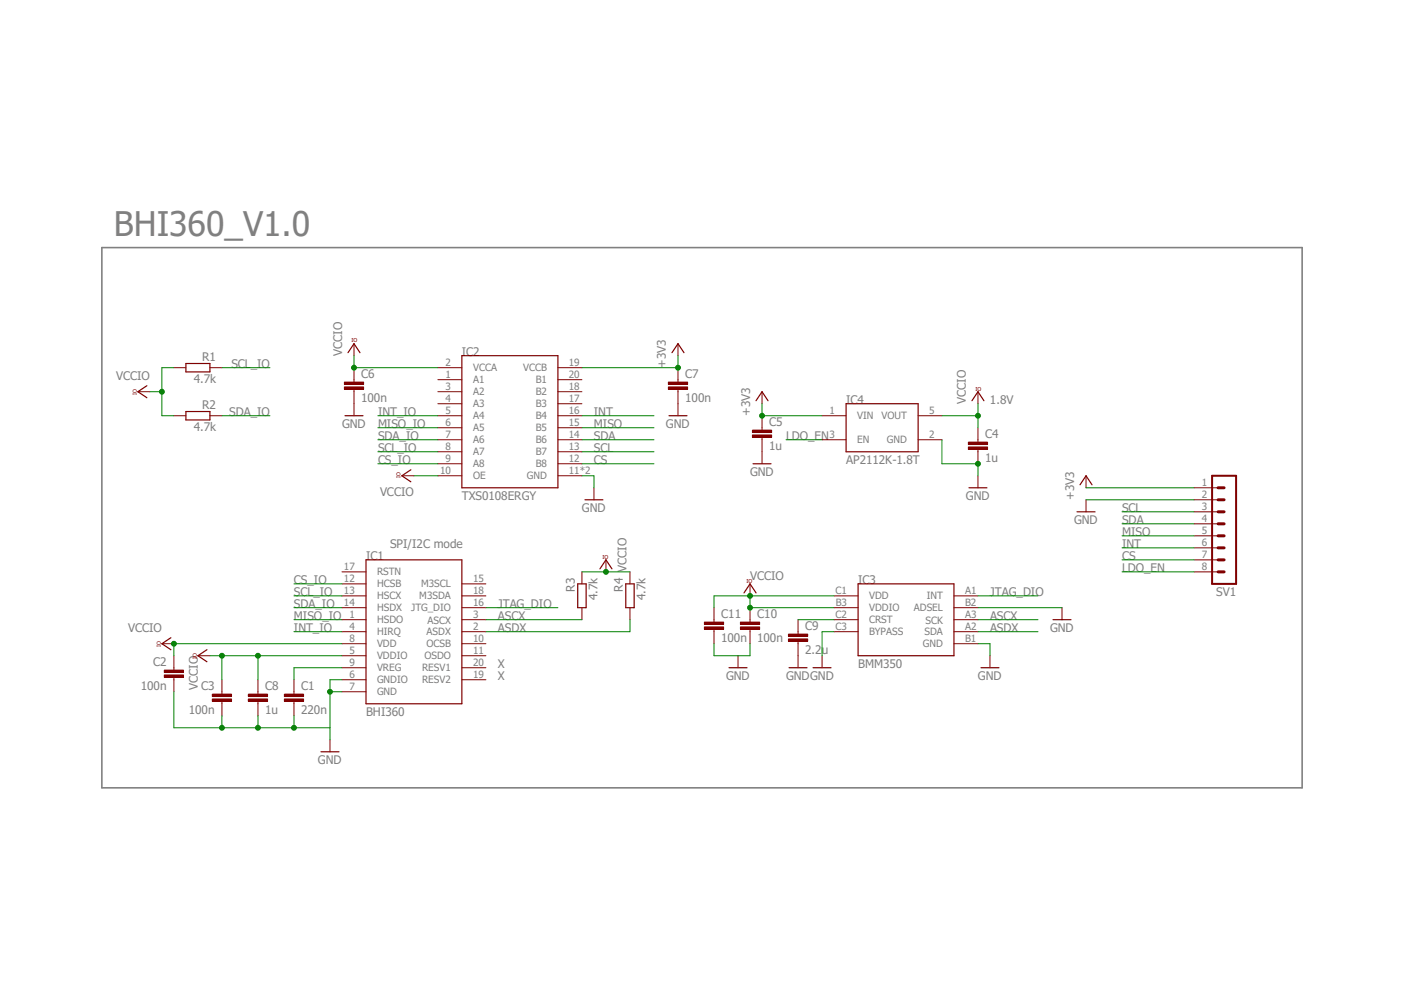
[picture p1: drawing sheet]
<svg xmlns="http://www.w3.org/2000/svg" width="297mm" height="210mm" viewBox="0 0 297 210" stroke-linecap="round" stroke-linejoin="round" font-family="sans-serif">
<path d="M21.5 52.4h254v114.2h-254z" fill="none" stroke="#808080" stroke-width=".34"/>
<path d="M256.4 100.6h5.1v22.9h-5.1z" fill="none" stroke="#800000" stroke-width=".42"/>
<path d="M257.7 108.2h1.3M257.7 105.7h1.3M257.7 103.2h1.3M257.7 113.3h1.3M257.7 110.8h1.3M257.7 118.4h1.3M257.7 115.9h1.3M257.7 120.9h1.3" fill="none" stroke="#800000" stroke-width=".64"/>
<path d="M229.7 105.7v2.5M252.6 103.2h5.1M252.6 105.7h5.1M252.6 108.2h5.1M252.6 110.8h5.1M252.6 113.3h5.1M252.6 115.9h5.1M252.6 118.4h5.1M252.6 120.9h5.1M62.2 146.3v.5M62.2 148.3v.5" fill="none" stroke="#800000" stroke-width=".21"/>
<path d="M227.8 108.2h3.8" fill="none" stroke="#800000" stroke-width=".25"/>
<path d="M60.2 147.8h4v.5h-4z" fill-rule="evenodd" fill="#800000"/>
<path d="M60.2 147.8h4v.5h-4z" fill="none" stroke="#800000" stroke-width=".21"/>
<path d="M60.2 146.8h4v.5h-4z" fill-rule="evenodd" fill="#800000"/>
<path d="M36.8 141.2v.5M36.8 143.3v.5M60.2 146.8h4v.5h-4zM62.2 143.8v2.5M62.2 148.8v2.6" fill="none" stroke="#800000" stroke-width=".21"/>
<path d="M34.8 142.7h4v.6h-4z" fill-rule="evenodd" fill="#800000"/>
<path d="M34.8 142.7h4v.6h-4z" fill="none" stroke="#800000" stroke-width=".21"/>
<path d="M34.8 141.7h4v.5h-4z" fill-rule="evenodd" fill="#800000"/>
<path d="M36.8 138.7v2.5M34.8 141.7h4v.5h-4zM36.8 143.8v2.5M46.9 146.3v.5M46.9 148.3v.5" fill="none" stroke="#800000" stroke-width=".21"/>
<path d="M44.9 147.8h4.1v.5h-4.1z" fill-rule="evenodd" fill="#800000"/>
<path d="M44.9 147.8h4.1v.5h-4.1z" fill="none" stroke="#800000" stroke-width=".21"/>
<path d="M44.9 146.8h4.1v.5h-4.1z" fill-rule="evenodd" fill="#800000"/>
<path d="M206.9 82.8v2.6M206.9 93v.5M206.9 95v.5M44.9 146.8h4.1v.5h-4.1zM46.9 143.8v2.5M46.9 148.8v2.6" fill="none" stroke="#800000" stroke-width=".21"/>
<path d="M205.6 84.8l1.3-2 1.3 2" fill="none" stroke="#800000" stroke-width=".25"/>
<path d="M204.9 94.5h4v.5h-4z" fill-rule="evenodd" fill="#800000"/>
<path d="M204.9 94.5h4v.5h-4z" fill="none" stroke="#800000" stroke-width=".21"/>
<path d="M204.9 93.5h4v.5h-4z" fill-rule="evenodd" fill="#800000"/>
<path d="M161.2 82.8v2.6M161.2 90.5v.5M161.2 92.5v.5M204.9 93.5h4v.5h-4zM206.9 90.5v2.5M206.9 95.5v2.6M206.9 100.6v2.6M229.7 100.6v2.6" fill="none" stroke="#800000" stroke-width=".21"/>
<path d="M159.9 84.8l1.3-2 1.3 2M205 103.2h3.8M228.5 102.5l1.2-1.9 1.3 1.9" fill="none" stroke="#800000" stroke-width=".25"/>
<path d="M159.2 92h4v.5h-4z" fill-rule="evenodd" fill="#800000"/>
<path d="M159.2 92h4v.5h-4z" fill="none" stroke="#800000" stroke-width=".21"/>
<path d="M159.2 91h4v.5h-4z" fill-rule="evenodd" fill="#800000"/>
<g fill="none" stroke="#800000" stroke-width=".21">
<path d="M74.9 72.7v2.5M92.6 77.8h5.1M118 77.8h5.1M143.4 72.7v2.5M74.9 80.3v.5M74.9 82.3v.5M92.6 80.3h5.1M92.6 82.8h5.1M92.6 85.4h5.1M92.6 87.9h5.1M92.6 90.5h5.1M92.6 93h5.1"/>
<path d="M92.6 95.5h5.1M92.6 98.1h5.1M118 80.3h5.1M118 82.8h5.1M118 85.4h5.1M118 87.9h5.1M118 90.5h5.1M118 93h5.1M118 95.5h5.1M118 98.1h5.1M159.2 91h4v.5h-4zM161.2 87.9v2.6"/>
<path d="M161.2 93v5.1M85 100.6h2.5M92.6 100.6h5.1M118 100.6h5.1M125.6 103.2v2.5M41.9 138.7h2.5"/>
</g>
<path d="M73.6 74.6l1.3-1.9 1.3 1.9M97.7 75.2h20.3v28h-20.3zM142.2 74.6l1.2-1.9 1.3 1.9M86.9 99.4l-1.9 1.2 1.9 1.3M159.3 98.1h3.8M123.7 105.7h3.9M43.8 137.4l-1.9 1.3 1.9 1.3" fill="none" stroke="#800000" stroke-width=".25"/>
<path d="M72.9 81.8h4v.5h-4z" fill-rule="evenodd" fill="#800000"/>
<path d="M72.9 81.8h4v.5h-4z" fill="none" stroke="#800000" stroke-width=".21"/>
<path d="M72.9 80.8h4v.5h-4z" fill-rule="evenodd" fill="#800000"/>
<path d="M74.9 77.8v2.5M72.9 80.8h4v.5h-4zM74.9 82.8v2.6M143.4 80.3v.5M143.4 82.3v.5" fill="none" stroke="#800000" stroke-width=".21"/>
<path d="M141.4 81.8h4.1v.5h-4.1z" fill-rule="evenodd" fill="#800000"/>
<path d="M141.4 81.8h4.1v.5h-4.1z" fill="none" stroke="#800000" stroke-width=".21"/>
<path d="M141.4 80.8h4.1v.5h-4.1z" fill-rule="evenodd" fill="#800000"/>
<g fill="none" stroke="#800000" stroke-width=".21">
<path d="M36.8 77.8h2.5M44.4 77.8h2.5M143.4 77.8v2.5M29.2 82.8h2.5M36.8 87.9h2.5M44.4 87.9h2.5M74.9 85.4v2.5M141.4 80.8h4.1v.5h-4.1zM143.4 82.8v5.1M72.3 128.5h5.1M72.3 126h5.1M72.3 123.5h5.1"/>
<path d="M72.3 120.9h5.1M72.3 131.1h5.1M72.3 133.6h5.1M72.3 136.1h5.1M72.3 138.7h5.1M97.7 128.5h5.1M97.7 126h5.1M97.7 123.5h5.1M97.7 131.1h5.1M97.7 133.6h5.1M97.7 136.1h5.1M97.7 138.7h5.1"/>
<path d="M54.6 146.3v.5M54.6 148.3v.5M69.8 156.5v2.5M72.3 141.2h5.1M72.3 143.8h5.1M72.3 146.3h5.1M97.7 141.2h5.1M97.7 143.8h5.1"/>
</g>
<path d="M39.3 76.9h5.1v1.8h-5.1zM31.1 81.6l-1.9 1.2 1.9 1.3M39.3 87h5.1v1.8h-5.1zM73 87.9h3.8M141.5 87.9h3.8M77.4 118.4h20.3v30.4h-20.3zM67.9 159h3.8" fill="none" stroke="#800000" stroke-width=".25"/>
<path d="M52.5 147.8h4.1v.5h-4.1z" fill-rule="evenodd" fill="#800000"/>
<path d="M52.5 147.8h4.1v.5h-4.1z" fill="none" stroke="#800000" stroke-width=".21"/>
<path d="M52.5 146.8h4.1v.5h-4.1z" fill-rule="evenodd" fill="#800000"/>
<g fill="none" stroke="#800000" stroke-width=".21">
<path d="M173.9 87.9h5.1M173.9 93h5.1M194.2 87.9h5.1M194.2 93h5.1M128.2 118.4v2.5M123.1 120.9v2.6M123.1 128.5v2.6M133.3 120.9v2.6M133.3 128.5v2.6M168.8 133.6v.5M168.8 135.6v.5M176.4 131.1h5.1"/>
<path d="M176.4 128.5h5.1M176.4 126h5.1M176.4 133.6h5.1M201.8 131.1h5.1M201.8 128.5h5.1M201.8 126h5.1M201.8 133.6h5.1M201.8 136.1h5.1M209.4 138.7v2.5M52.5 146.8h4.1v.5h-4.1zM54.6 143.8v2.5M54.6 148.8v2.6"/>
</g>
<path d="M179 85.4h15.2v10.1h-15.2zM122.2 123.5h1.8v5h-1.8zM126.9 120.3l1.3-1.9 1.3 1.9M132.4 123.5h1.8v5h-1.8zM181.5 123.5h20.3v15.2h-20.3zM207.5 141.2h3.8" fill="none" stroke="#800000" stroke-width=".25"/>
<path d="M166.8 135.1h4.1v.5h-4.1z" fill-rule="evenodd" fill="#800000"/>
<path d="M166.8 135.1h4.1v.5h-4.1z" fill="none" stroke="#800000" stroke-width=".21"/>
<path d="M166.8 134.1h4.1v.5h-4.1z" fill-rule="evenodd" fill="#800000"/>
<path d="M158.7 131.1v.5M158.7 133.1v.5M166.8 134.1h4.1v.5h-4.1zM168.8 131.1v2.5M168.8 136.1v5.1M173.9 138.7v2.5" fill="none" stroke="#800000" stroke-width=".21"/>
<path d="M166.9 141.2h3.8M172 141.2h3.8" fill="none" stroke="#800000" stroke-width=".25"/>
<path d="M156.6 132.6h4.1v.5h-4.1z" fill-rule="evenodd" fill="#800000"/>
<path d="M156.6 132.6h4.1v.5h-4.1z" fill="none" stroke="#800000" stroke-width=".21"/>
<path d="M156.6 131.6h4.1v.5h-4.1z" fill-rule="evenodd" fill="#800000"/>
<path d="M151 131.1v.5M151 133.1v.5M156.6 131.6h4.1v.5h-4.1zM158.7 128.5v2.6M158.7 133.6v2.5" fill="none" stroke="#800000" stroke-width=".21"/>
<path d="M149 132.6h4.1v.5h-4.1z" fill-rule="evenodd" fill="#800000"/>
<path d="M149 132.6h4.1v.5h-4.1z" fill="none" stroke="#800000" stroke-width=".21"/>
<path d="M149 131.6h4.1v.5h-4.1z" fill-rule="evenodd" fill="#800000"/>
<path d="M34.2 136.1h2.6M149 131.6h4.1v.5h-4.1zM151 128.5v2.6M151 133.6v2.5M156.1 138.7v2.5M158.7 123.5v2.5M224.7 128.5v2.6" fill="none" stroke="#800000" stroke-width=".21"/>
<path d="M36.2 134.9l-2 1.2 2 1.3M157.4 125.4l1.3-1.9 1.2 1.9M222.8 131.1h3.8M154.2 141.2h3.8" fill="none" stroke="#800000" stroke-width=".25"/>
<path d="M199.3 93v5.1h7.6v2.5M229.7 105.7h22.9" fill="none" stroke="#008000" stroke-width=".21"/>
<circle cx="206.9" cy="98.1" r=".51" fill="#008000"/>
<g fill="none" stroke="#008000" stroke-width=".21">
<path d="M123.1 100.6h2.5v2.6M36.8 146.3v7.6h17.8v-2.5M46.9 151.4v2.5"/>
<circle cx="206.9" cy="98.1" r=".51"/>
</g>
<circle cx="46.9" cy="153.9" r=".51" fill="#008000"/>
<g fill="none" stroke="#008000" stroke-width=".21">
<path d="M69.8 146.3h2.5M72.3 143.8h-2.5v12.7"/>
<circle cx="46.9" cy="153.9" r=".51"/>
</g>
<circle cx="69.8" cy="146.3" r=".51" fill="#008000"/>
<g fill="none" stroke="#008000" stroke-width=".21">
<path d="M54.6 153.9h15.2M62.2 151.4v2.5"/>
<circle cx="69.8" cy="146.3" r=".51"/>
</g>
<circle cx="54.6" cy="153.9" r=".51" fill="#008000"/>
<circle cx="54.6" cy="153.9" r=".51" fill="none" stroke="#008000" stroke-width=".21"/>
<circle cx="62.2" cy="153.9" r=".51" fill="#008000"/>
<g fill="none" stroke="#008000" stroke-width=".21">
<path d="M123.1 95.5h15.2M123.1 93h15.2M123.1 87.9h15.2M199.3 87.9h7.6M206.9 85.4v5.1M237.4 108.2h15.2M237.4 110.8h15.2M237.4 115.9h15.2M151 136.1v2.6h7.7v-2.6M176.4 133.6h-2.5v5.1M206.9 136.1h2.5v2.6M206.9 128.5h17.8"/>
<circle cx="62.2" cy="153.9" r=".51"/>
</g>
<circle cx="206.9" cy="87.9" r=".51" fill="#008000"/>
<g fill="none" stroke="#008000" stroke-width=".21">
<path d="M74.9 75.2v2.6h17.7"/>
<circle cx="206.9" cy="87.9" r=".51"/>
</g>
<circle cx="74.9" cy="77.8" r=".51" fill="#008000"/>
<g fill="none" stroke="#008000" stroke-width=".21">
<path d="M87.5 100.6h5.1M44.4 138.7h2.5v5.1M54.6 138.7h17.7"/>
<circle cx="74.9" cy="77.8" r=".51"/>
</g>
<circle cx="46.9" cy="138.7" r=".51" fill="#008000"/>
<g fill="none" stroke="#008000" stroke-width=".21">
<path d="M46.9 138.7h7.7v5.1"/>
<circle cx="46.9" cy="138.7" r=".51"/>
</g>
<circle cx="54.6" cy="138.7" r=".51" fill="#008000"/>
<g fill="none" stroke="#008000" stroke-width=".21">
<path d="M36.8 77.8h-2.6v10.1h2.6M31.7 82.8h2.5"/>
<circle cx="54.6" cy="138.7" r=".51"/>
</g>
<circle cx="34.2" cy="82.8" r=".51" fill="#008000"/>
<g fill="none" stroke="#008000" stroke-width=".21">
<path d="M123.1 120.9h10.2"/>
<circle cx="34.2" cy="82.8" r=".51"/>
</g>
<circle cx="128.2" cy="120.9" r=".51" fill="#008000"/>
<g fill="none" stroke="#008000" stroke-width=".21">
<path d="M158.7 126v2.5h17.7M176.4 126h-25.4v2.5"/>
<circle cx="128.2" cy="120.9" r=".51"/>
</g>
<circle cx="158.7" cy="126" r=".51" fill="#008000"/>
<circle cx="158.7" cy="126" r=".51" fill="none" stroke="#008000" stroke-width=".21"/>
<circle cx="158.7" cy="128.5" r=".51" fill="#008000"/>
<g fill="none" stroke="#008000" stroke-width=".21">
<path d="M72.3 136.1h-35.5v2.6"/>
<circle cx="158.7" cy="128.5" r=".51"/>
</g>
<circle cx="36.8" cy="136.1" r=".51" fill="#008000"/>
<g fill="none" stroke="#008000" stroke-width=".21">
<path d="M161.2 85.4v2.5M229.7 103.2h22.9"/>
<circle cx="36.8" cy="136.1" r=".51"/>
</g>
<circle cx="161.2" cy="87.9" r=".51" fill="#008000"/>
<g fill="none" stroke="#008000" stroke-width=".21">
<path d="M143.4 75.2v2.6h-20.3M161.2 87.9h12.7"/>
<circle cx="161.2" cy="87.9" r=".51"/>
</g>
<circle cx="143.4" cy="77.8" r=".51" fill="#008000"/>
<g fill="none" stroke="#008000" stroke-width=".21">
<path d="M46.9 77.8h10.2M46.9 87.9h10.2M79.9 87.9h12.7M79.9 95.5h12.7M79.9 93h12.7M79.9 90.5h12.7M79.9 98.1h12.7M123.1 90.5h15.2M123.1 98.1h15.2M166.3 93h7.6M237.4 118.4h15.2M237.4 113.3h15.2"/>
<path d="M62.2 133.6h10.1M62.2 126h10.1M62.2 128.5h10.1M62.2 131.1h10.1M62.2 123.5h10.1M102.8 128.5h15.2M102.8 131.1h20.3M133.3 131.1v2.5h-30.5M168.8 131.1h7.6M206.9 133.6h12.7M206.9 126h12.7M206.9 131.1h12.7"/>
<path d="M237.4 120.9h15.2M72.3 141.2h-10.1v2.6"/>
<circle cx="143.4" cy="77.8" r=".51"/>
</g>
<text font-size="7.2" fill="#808080" x="24.1" y="49.9">BHI360_V1.0</text>
<g font-size="2.5" fill="#808080">
<text x="42.8" y="76.3">R1</text>
<text x="48.9" y="77.8">SCL_IO</text>
<text x="72.3" y="75.2" transform="rotate(-90 72.3 75.2)">VCCIO</text>
<text x="97.7" y="75.2">IC2</text>
<text x="140.9" y="77.8" transform="rotate(-90 140.9 77.8)">+3V3</text>
<text x="24.6" y="80.3">VCCIO</text>
<text x="41" y="81.1">4.7k</text>
<text x="76.4" y="79.9">C6</text>
<text x="144.9" y="79.9">C7</text>
<text x="42.8" y="86.4">R2</text>
<text x="48.5" y="87.9">SDA_IO</text>
<text x="76.4" y="85">100n</text>
<text x="80" y="87.9">INT_IO</text>
<text x="125.6" y="87.9">INT</text>
<text x="144.9" y="85">100n</text>
<text x="158.7" y="87.9" transform="rotate(-90 158.7 87.9)">+3V3</text>
<text x="179" y="85.4">IC4</text>
<text x="204.3" y="85.4" transform="rotate(-90 204.3 85.4)">VCCIO</text>
<text x="209.4" y="85.4">1.8V</text>
<text x="41" y="91.2">4.7k</text>
<text x="72.3" y="90.5">GND</text>
<text x="80" y="95.5">SCL_IO</text>
<text x="80" y="93">SDA_IO</text>
<text x="80" y="90.5">MISO_IO</text>
<text x="125.6" y="95.5">SCL</text>
<text x="125.6" y="93">SDA</text>
<text x="125.6" y="90.5">MISO</text>
<text x="140.9" y="90.5">GND</text>
<text x="162.7" y="95.2">1u</text>
<text x="162.7" y="90.1">C5</text>
<text x="166.3" y="93">LDO_EN</text>
<text x="208.4" y="92.6">C4</text>
<text x="80" y="98.1">CS_IO</text>
<text x="125.6" y="98.1">CS</text>
<text x="158.7" y="100.6">GND</text>
<text x="179" y="98.1">AP2112K-1.8T</text>
<text x="208.4" y="97.7">1u</text>
<text x="80.4" y="104.9">VCCIO</text>
<text x="97.7" y="105.7">TXS0108ERGY</text>
<text x="204.3" y="105.7">GND</text>
<text x="227.2" y="105.7" transform="rotate(-90 227.2 105.7)">+3V3</text>
<text x="123.1" y="108.2">GND</text>
<text x="227.2" y="110.8">GND</text>
<text x="237.4" y="108.2">SCL</text>
<text x="237.4" y="110.8">SDA</text>
<text x="237.4" y="113.3">MISO</text>
<text x="77.4" y="118.4">IC1</text>
<text x="82.5" y="115.9">SPI/I2C mode</text>
<text x="237.4" y="115.9">INT</text>
<text x="237.4" y="118.4">CS</text>
<text x="62.2" y="123.5">CS_IO</text>
<text x="121.6" y="125.1" transform="rotate(-90 121.6 125.1)">R3</text>
<text x="131.8" y="125.1" transform="rotate(-90 131.8 125.1)">R4</text>
<text x="132.5" y="120.9" transform="rotate(-90 132.5 120.9)">VCCIO</text>
<text x="158.7" y="122.7">VCCIO</text>
<text x="181.5" y="123.5">IC3</text>
<text x="237.4" y="120.9">LDO_EN</text>
<text x="62.2" y="126">SCL_IO</text>
<text x="62.2" y="128.6">SDA_IO</text>
<text x="62.2" y="131.1">MISO_IO</text>
<text x="105.3" y="131.1">ASCX</text>
<text x="105.3" y="128.6">JTAG_DIO</text>
<text x="126.4" y="126.9" transform="rotate(-90 126.4 126.9)">4.7k</text>
<text x="136.6" y="126.9" transform="rotate(-90 136.6 126.9)">4.7k</text>
<text x="152.6" y="130.7">C11</text>
<text x="160.2" y="130.7">C10</text>
<text x="209.4" y="126">JTAG_DIO</text>
<text x="209.4" y="131.1">ASCX</text>
<text x="257.3" y="126">SV1</text>
<text x="27.1" y="133.6">VCCIO</text>
<text x="62.2" y="133.6">INT_IO</text>
<text x="105.3" y="133.6">ASDX</text>
<text x="152.6" y="135.8">100n</text>
<text x="160.2" y="135.8">100n</text>
<text x="170.4" y="133.2">C9</text>
<text x="209.4" y="133.6">ASDX</text>
<text x="222.1" y="133.6">GND</text>
<text x="32.4" y="140.8">C2</text>
<text x="105.3" y="143.8">X</text>
<text x="105.3" y="141.2">X</text>
<text x="153.6" y="143.8">GND</text>
<text x="166.3" y="143.8">GNDGND</text>
<text x="170.4" y="138.3">2.2u</text>
<text x="181.5" y="141.2">BMM350</text>
<text x="206.9" y="143.8">GND</text>
<text x="29.8" y="145.9">100n</text>
<text x="41.9" y="145.8" transform="rotate(-90 41.9 145.8)">VCCIO</text>
<text x="42.6" y="145.9">C3</text>
<text x="56.1" y="145.9">C8</text>
<text x="63.7" y="145.9">C1</text>
<text x="40" y="151">100n</text>
<text x="56.1" y="151">1u</text>
<text x="63.7" y="151">220n</text>
<text x="77.4" y="151.4">BHI360</text>
<text x="67.3" y="161.5">GND</text>
</g>
<g font-size="2.1" fill="#808080">
<text x="94.2" y="77.4">2</text>
<text x="120.4" y="77.4">19</text>
<text x="94.2" y="80">1</text>
<text x="94.2" y="82.5">3</text>
<text x="100.1" y="81.1">A1</text>
<text x="100.1" y="83.6">A2</text>
<text x="100.1" y="78.5">VCCA</text>
<text x="110.7" y="78.5">VCCB</text>
<text x="113.3" y="81.1">B1</text>
<text x="113.3" y="83.6">B2</text>
<text x="120.4" y="80">20</text>
<text x="120.4" y="82.5">18</text>
<text x="94.2" y="85">4</text>
<text x="94.2" y="87.6">5</text>
<text x="100.1" y="86.1">A3</text>
<text x="100.1" y="88.7">A4</text>
<text x="113.3" y="86.1">B3</text>
<text x="113.3" y="88.7">B4</text>
<text x="120.4" y="85">17</text>
<text x="120.4" y="87.6">16</text>
<text x="175.5" y="87.6">1</text>
<text x="181.3" y="88.7">VIN</text>
<text x="186.5" y="88.7">VOUT</text>
<text x="196.6" y="87.6">5</text>
<text x="94.2" y="90.1">6</text>
<text x="94.2" y="92.7">7</text>
<text x="94.2" y="95.2">8</text>
<text x="100.1" y="91.2">A5</text>
<text x="100.1" y="93.8">A6</text>
<text x="113.3" y="91.2">B5</text>
<text x="113.3" y="93.8">B6</text>
<text x="120.4" y="90.1">15</text>
<text x="120.4" y="92.7">14</text>
<text x="120.4" y="95.2">13</text>
<text x="175.5" y="92.7">3</text>
<text x="181.3" y="93.8">EN</text>
<text x="187.6" y="93.8">GND</text>
<text x="196.6" y="92.7">2</text>
<text x="93.1" y="100.2">10</text>
<text x="94.2" y="97.7">9</text>
<text x="100.1" y="96.3">A7</text>
<text x="100.1" y="98.8">A8</text>
<text x="100.1" y="101.4">OE</text>
<text x="111.5" y="101.4">GND</text>
<text x="113.3" y="96.3">B7</text>
<text x="113.3" y="98.8">B8</text>
<text x="120.4" y="97.7">12</text>
<text x="120.4" y="100.2">11*2</text>
<text x="254.2" y="102.8">1</text>
<text x="254.2" y="105.3">2</text>
<text x="254.2" y="107.9">3</text>
<text x="254.2" y="110.4">4</text>
<text x="254.2" y="112.9">5</text>
<text x="254.2" y="115.5">6</text>
<text x="254.2" y="118">7</text>
<text x="72.8" y="125.6">13</text>
<text x="72.8" y="123.1">12</text>
<text x="72.8" y="120.6">17</text>
<text x="79.8" y="124.2">HCSB</text>
<text x="79.8" y="121.7">RSTN</text>
<text x="89.1" y="124.2">M3SCL</text>
<text x="100.1" y="125.6">18</text>
<text x="100.1" y="123.1">15</text>
<text x="176.7" y="125.6">C1</text>
<text x="204.2" y="125.6">A1</text>
<text x="254.2" y="120.6">8</text>
<text x="72.8" y="128.2">14</text>
<text x="73.9" y="130.7">1</text>
<text x="79.8" y="129.3">HSDX</text>
<text x="79.8" y="126.8">HSCX</text>
<text x="79.8" y="131.8">HSDO</text>
<text x="87" y="129.3">JTG_DIO</text>
<text x="88.7" y="126.8">M3SDA</text>
<text x="90.4" y="131.9">ASCX</text>
<text x="100.1" y="130.7">3</text>
<text x="100.1" y="128.2">16</text>
<text x="176.7" y="130.7">C2</text>
<text x="176.8" y="128.2">B3</text>
<text x="183.9" y="131.8">CRST</text>
<text x="183.9" y="129.3">VDDIO</text>
<text x="183.9" y="126.8">VDD</text>
<text x="193.3" y="129.3">ADSEL</text>
<text x="195.8" y="131.9">SCK</text>
<text x="196" y="126.8">INT</text>
<text x="204.2" y="130.7">A3</text>
<text x="204.2" y="128.2">B2</text>
<text x="73.9" y="133.3">4</text>
<text x="73.9" y="135.8">8</text>
<text x="79.8" y="134.4">HIRQ</text>
<text x="79.8" y="136.9">VDD</text>
<text x="90.2" y="136.9">OCSB</text>
<text x="90.3" y="134.4">ASDX</text>
<text x="100.1" y="133.3">2</text>
<text x="100.1" y="135.8">10</text>
<text x="176.7" y="133.3">C3</text>
<text x="183.9" y="134.4">BYPASS</text>
<text x="195.2" y="136.9">GND</text>
<text x="195.6" y="134.4">SDA</text>
<text x="204.2" y="135.8">B1</text>
<text x="204.2" y="133.3">A2</text>
<text x="73.9" y="140.9">9</text>
<text x="73.9" y="138.3">5</text>
<text x="73.9" y="143.4">6</text>
<text x="79.8" y="142">VREG</text>
<text x="79.8" y="139.4">VDDIO</text>
<text x="89.3" y="142">RESV1</text>
<text x="89.8" y="139.4">OSDO</text>
<text x="100.1" y="138.3">11</text>
<text x="100.1" y="140.9">20</text>
<text x="100.1" y="143.4">19</text>
<text x="73.9" y="146">7</text>
<text x="79.8" y="144.5">GNDIO</text>
<text x="79.8" y="147.1">GND</text>
<text x="89.3" y="144.5">RESV2</text>
</g>
<g font-size="1.1" fill="#800000">
<text x="74.4" y="72.4">IO</text>
<text x="28.9" y="83.6" transform="rotate(-90 28.9 83.6)">IO</text>
<text x="206.4" y="82.6">IO</text>
<text x="84.8" y="101.1" transform="rotate(-90 84.8 101.1)">IO</text>
<text x="127.5" y="118.2">IO</text>
<text x="157.9" y="123.2">IO</text>
<text x="34" y="136.9" transform="rotate(-90 34 136.9)">IO</text>
<text x="41.6" y="139.4" transform="rotate(-90 41.6 139.4)">IO</text>
</g>
</svg>
